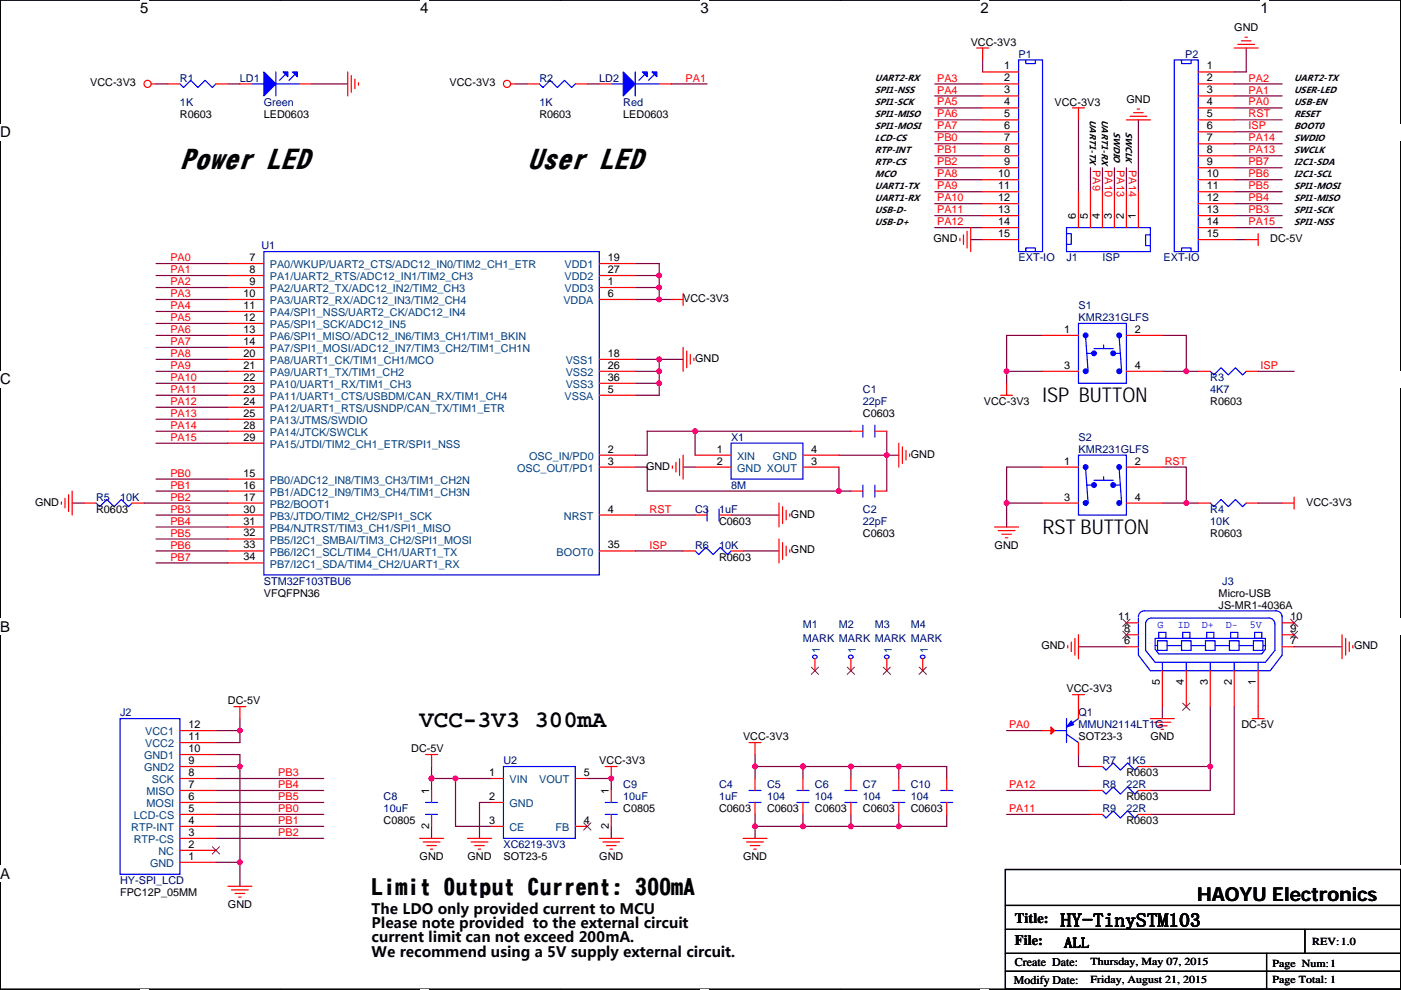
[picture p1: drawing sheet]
<svg xmlns="http://www.w3.org/2000/svg" width="297mm" height="210mm" viewBox="0 0 297 210" stroke-linecap="round" stroke-linejoin="round" font-family="sans-serif">
<path d="M.1 0h296.9v209.8h-296.9z" fill="none" stroke="#000" stroke-width=".25"/>
<g fill="#fff">
<path d="M29.7 0h1.8v3.5h-1.8z"/>
<path d="M29.7 209.8l1.8 .1z"/>
</g>
<path d="M59.4 0h.1M59.4 209.8h.1" fill="none" stroke="#000" stroke-width=".25"/>
<g fill="#fff">
<path d="M89.1 0h1.8v3.5h-1.8z"/>
<path d="M89.1 209.8l1.8 .1z"/>
</g>
<path d="M118.8 0h.1M118.8 209.8h.1" fill="none" stroke="#000" stroke-width=".25"/>
<g fill="#fff">
<path d="M148.5 0h1.8v3.5h-1.8z"/>
<path d="M148.5 209.8l1.8 .1z"/>
</g>
<path d="M178.2 0h.1M178.2 209.8h.1" fill="none" stroke="#000" stroke-width=".25"/>
<g fill="#fff">
<path d="M207.9 0h1.7v3.5h-1.7z"/>
<path d="M207.9 209.8l1.7 .1z"/>
</g>
<path d="M237.6 0h.1M237.6 209.8h.1" fill="none" stroke="#000" stroke-width=".25"/>
<g fill="#fff">
<path d="M267.3 0h1.7v3.5h-1.7z"/>
<path d="M267.3 209.8l1.7 .1z"/>
<path d="M.1 26.2h2.2v3.6h-2.2z"/>
<path d="M297 26.2v3.6z"/>
<path d="M.1 78.7h2.2v3.5h-2.2z"/>
<path d="M297 78.7v3.5z"/>
</g>
<path d="M.1 52.5h.1M297 52.5h.1" fill="none" stroke="#000" stroke-width=".25"/>
<g fill="#fff">
<path d="M.1 131.1h2.1v3.6h-2.1z"/>
<path d="M297 131.1v3.6z"/>
</g>
<path d="M.1 104.9h.1M297 104.9h.1" fill="none" stroke="#000" stroke-width=".25"/>
<g fill="#fff">
<path d="M0 183.6h2.2v3.5h-2.2z"/>
<path d="M297 183.6v3.5z"/>
</g>
<g fill="none" stroke="#000" stroke-width=".25">
<path d="M.1 157.4h.1M297 157.4h.1M213.2 192h83.8M213.2 197.1h83.8M213.2 184.4h83.8v25.4h-83.8zM276.7 197.1v5.1M297 192h.1M297 197.1h.1M213.2 202.2h83.8M213.2 206h83.8M268.5 209.8h.1M268.5 202.2v7.6"/>
<path d="M297 202.2h.1M297 206h.1"/>
</g>
<g fill="none" stroke="#800040" stroke-width=".25">
<path d="M33.1 17.8h2.5M48.3 17.8h2.6M66.1 17.8h7.6M109.3 17.8h2.5M124.5 17.8h2.6M142.3 17.8h7.6M198.2 17.8h10.1M208.3 12.7v2.6M261.7 17.8h10.1M264.2 10.2v5.1h-2.5M198.2 20.3h10.1M198.2 22.9h10.1"/>
<path d="M198.2 25.4h10.1M198.2 28h10.1M198.2 30.5h10.1M198.2 33h10.1M198.2 35.6h10.1M198.2 38.1h10.1M228.7 25.4v15.3M231.2 35.6v5.1M233.7 35.6v5.1M236.3 35.6v5.1M238.8 35.6v5.1M241.4 25.4v15.3"/>
<path d="M261.7 38.1h10.1M261.7 35.6h10.1M261.7 33h10.1M261.7 30.5h10.1M261.7 28h10.1M261.7 25.4h10.1M261.7 22.9h10.1M261.7 20.3h10.1M33.1 58.4h15.2M33.1 55.9h15.2M134.7 55.9h5.1v2.5M134.7 58.4h5.1"/>
<path d="M139.8 58.4v2.6M198.2 40.7h10.1M198.2 43.2h10.1M198.2 45.7h10.1M198.2 48.3h10.1M205.8 50.8h2.5M261.7 50.8h2.5M261.7 48.3h10.1M261.7 45.7h10.1M261.7 43.2h10.1M261.7 40.7h10.1M33.1 61h15.2"/>
<path d="M33.1 63.5h15.2M33.1 66.1h15.2M33.1 68.6h15.2M33.1 71.1h15.2M33.1 73.7h15.2M33.1 76.2h15.2M33.1 78.8h15.2M134.7 61h5.1M134.7 76.2h10.1M134.7 78.8h5.1M134.7 63.5h5.1M139.8 78.8v2.5"/>
<path d="M139.8 61v2.5M139.8 63.5h2.5M139.8 76.2v2.6M213.4 78.8v2.5M213.4 78.8h7.6M221 71.1h-7.6v7.7M246.4 71.1h5.1v7.7M246.4 78.8h5.1M251.5 78.8h2.6M266.8 78.8h7.6M33.1 81.3h15.2M33.1 83.8h15.2"/>
<path d="M33.1 86.4h15.2M33.1 88.9h15.2M33.1 91.5h15.2M33.1 94h15.2M134.7 81.3h5.1M134.7 99.1h2.5v5.1h40.7M139.8 81.3v2.5h-5.1M144.8 99.1h2.6M147.4 91.5v5M147.4 91.5h33M147.4 91.5h-10.2v5h-2.5M177.9 99.1v5.1"/>
<path d="M177.9 96.5h10.1M188 96.5v7.7M188 91.5v5M188 96.5h2.6M221 99.1h-7.6v7.6M246.4 99.1h5.1v7.6M15.3 106.7h2.5M30.5 106.7h17.8M33.1 101.6h15.2M33.1 104.2h15.2M33.1 109.2h15.2M33.1 111.8h15.2"/>
<path d="M33.1 114.3h15.2M33.1 116.9h15.2M33.1 119.4h15.2M134.7 109.2h12.7M134.7 116.9h10.1M155 109.2h10.2M157.5 116.9h7.7M177.9 104.2h2.5M213.4 106.7h7.6M213.4 106.7v5.1M246.4 106.7h5.1M251.5 106.7h2.6"/>
<path d="M266.8 106.7h5M228.7 137.2h10.1M274.4 137.2h10.1M45.8 155h5.1M50.9 155v2.5h-5.1M50.9 152.4v2.6M213.4 155h7.6M246.4 149.9v2.5M256.6 149.9v12.7M261.7 149.9v22.8h-17.8M45.8 165.1h22.8M45.8 167.7h22.8"/>
<path d="M45.8 170.2h22.8M45.8 172.7h22.8M45.8 175.3h22.8M45.8 177.8h22.8M45.8 160h5.1v2.6M45.8 162.6h5.1M50.9 162.6v20.3M91.5 165.1h5.1M91.5 165.1v2.6M91.5 175.3v2.5M91.5 162.6v2.5M96.6 165.1v10.2h7.6"/>
<path d="M96.6 165.1h7.6M104.2 170.2h-2.5v7.6M124.5 165.1h5.1v2.6M129.6 175.3v2.5M160.1 175.3v2.5M160.1 160v2.6M160.1 172.7v2.6M160.1 162.6v2.5M160.1 162.6h10.1M160.1 175.3h10.1M170.2 162.6h10.2v2.5M170.2 175.3h10.2"/>
<path d="M170.2 162.6v2.5M170.2 172.7v2.6M180.4 175.3h10.2M180.4 162.6h10.2M180.4 172.7v2.6M190.6 162.6h10.1v2.5M190.6 172.7v2.6M190.6 162.6v2.5M200.7 172.7v2.6h-10.1M213.4 172.7h17.8M213.4 167.7h17.8M228.7 160v2.6h2.5"/>
<path d="M243.9 162.6h12.7M256.6 162.6v5.1h-12.7M45.8 182.9h5.1M50.9 182.9v5.1"/>
</g>
<g fill="#f0f" stroke="#f0f" stroke-width=".25">
<circle cx="50.8" cy="182.9" r=".5"/>
<circle cx="50.8" cy="154.9" r=".5"/>
<circle cx="50.8" cy="162.6" r=".5"/>
<circle cx="91.5" cy="165.1" r=".5"/>
<circle cx="129.6" cy="165.1" r=".5"/>
<circle cx="96.6" cy="165.1" r=".5"/>
<circle cx="190.5" cy="175.3" r=".5"/>
<circle cx="180.4" cy="162.6" r=".5"/>
<circle cx="170.2" cy="162.6" r=".5"/>
<circle cx="160.1" cy="175.3" r=".5"/>
<circle cx="180.4" cy="175.3" r=".5"/>
<circle cx="170.2" cy="175.3" r=".5"/>
<circle cx="160.1" cy="162.6" r=".5"/>
<circle cx="190.5" cy="162.6" r=".5"/>
<circle cx="147.4" cy="91.4" r=".5"/>
<circle cx="177.8" cy="104.1" r=".5"/>
<circle cx="188" cy="96.5" r=".5"/>
<circle cx="139.7" cy="81.3" r=".5"/>
<circle cx="139.7" cy="76.2" r=".5"/>
<circle cx="139.7" cy="78.7" r=".5"/>
<circle cx="139.7" cy="63.5" r=".5"/>
<circle cx="139.7" cy="61" r=".5"/>
<circle cx="139.7" cy="58.4" r=".5"/>
<circle cx="213.4" cy="106.7" r=".5"/>
<circle cx="251.5" cy="106.7" r=".5"/>
<circle cx="251.5" cy="78.7" r=".5"/>
<circle cx="213.4" cy="78.7" r=".5"/>
<circle cx="256.6" cy="162.6" r=".5"/>
</g>
<g fill="none" stroke="#f00" stroke-width=".25">
<path d="M32.1 17.8h1M35.6 17.8h2.6M45.8 17.8h2.5M50.9 17.8h2.5M63.6 17.8h2.5M73.7 15.3v5M74.5 16v3.6M75.2 16.8v2M76 17.5v.6M108.3 17.8h1M111.8 17.8h2.6M122 17.8h2.5"/>
<path d="M127.1 17.8h2.5M139.8 17.8h2.5M207.1 10.2h2.5M208.3 10.2v2.5M208.3 15.3h7.7M208.3 17.8h7.7M254.1 15.3h7.6M254.1 17.8h7.6M261.7 10.2h5.1M262.4 9.4h3.6M263.2 8.7h2M264 7.9h.5"/>
<path d="M208.3 20.3h7.7M208.3 22.9h7.7M208.3 25.4h7.7M208.3 28h7.7M208.3 30.5h7.7M208.3 33h7.7M208.3 35.6h7.7M208.3 38.1h7.7M227.4 22.9h2.5M228.7 22.9v2.5M238.8 25.4h5.1M239.6 24.7h3.5"/>
<path d="M240.3 23.9h2.1M241.1 23.1h.5M254.1 20.3h7.6M254.1 22.9h7.6M254.1 25.4h7.6M254.1 28h7.6M254.1 30.5h7.6M254.1 33h7.6M254.1 35.6h7.6M254.1 38.1h7.6M48.3 55.9h7.6M48.3 58.4h7.6"/>
<path d="M127.1 55.9h7.6M127.1 58.4h7.6M203.5 50.6v.5M204.3 49.8v2M205 49v3.6M205.8 48.3v5.1M208.3 40.7h7.7M208.3 43.2h7.7M208.3 45.7h7.7M208.3 48.3h7.7M208.3 50.8h7.7M228.7 40.7v7.6"/>
<path d="M231.2 40.7v7.6M233.7 40.7v7.6M236.3 40.7v7.6M238.8 40.7v7.6M241.4 40.7v7.6M254.1 40.7h7.6M254.1 43.2h7.6M254.1 45.7h7.6M254.1 48.3h7.6M254.1 50.8h7.6M264.2 50.8h2.6M266.8 49.6v2.5"/>
<path d="M48.3 61h7.6M48.3 63.5h7.6M48.3 66.1h7.6M48.3 68.6h7.6M48.3 71.1h7.6M48.3 73.7h7.6M48.3 76.2h7.6M48.3 78.8h7.6M127.1 61h7.6M127.1 63.5h7.6M127.1 76.2h7.6M127.1 78.8h7.6"/>
<path d="M142.3 63.5h2.5M144.8 62.3v2.5M144.8 73.7v5.1M145.6 74.4v3.6M146.4 75.2v2M147.1 76v.5M221 71.1h7.7M221 78.8h7.7M238.8 71.1h7.6M238.8 78.8h7.6M254.1 78.8h2.5M264.2 78.8h2.6"/>
<path d="M48.3 81.3h7.6M48.3 83.8h7.6M48.3 86.4h7.6M48.3 88.9h7.6M48.3 91.5h7.6M48.3 94h7.6M127.1 96.5h7.6M127.1 99.1h7.6M127.1 83.8h7.6M127.1 81.3h7.6M142.6 98.8v.5M143.3 98.1v2"/>
<path d="M144.1 97.3v3.6M144.8 96.5v5.1M147.4 96.5h7.6M147.4 99.1h7.6M170.2 99.1h7.7M170.2 96.5h7.7M180.4 91.5h2.5M185.5 91.5h2.5M190.6 94v5.1M191.3 94.8v3.5M192.1 95.5v2.1M192.8 96.3v.5"/>
<path d="M212.2 83.8h2.5M213.4 81.3v2.5M221 99.1h7.7M238.8 99.1h7.6M13 106.4v.6M13.8 105.7v2M14.5 104.9v3.6M15.3 104.2v5M17.8 106.7h2.6M28 106.7h2.5M48.3 101.6h7.6M48.3 104.2h7.6"/>
<path d="M48.3 106.7h7.6M48.3 109.2h7.6M48.3 111.8h7.6M48.3 114.3h7.6M48.3 116.9h7.6M48.3 119.4h7.6M127.1 109.2h7.6M127.1 116.9h7.6M144.8 116.9h2.6M147.4 109.2h2.5M152.5 109.2h2.5M155 116.9h2.5"/>
<path d="M165.2 106.7v5.1M165.2 114.3v5.1M165.9 107.5v3.5M165.9 115.1v3.5M166.7 108.2v2.1M166.7 115.8v2.1M167.4 109v.5M167.4 116.6v.5M180.4 104.2h2.5M185.5 104.2h2.5M210.9 111.8h5.1M211.6 112.5h3.6"/>
<path d="M212.4 113.3h2M213.2 114.1h.5M221 106.7h7.7M238.8 106.7h7.6M254.1 106.7h2.5M264.2 106.7h2.6M271.8 106.7h2.6M274.4 105.4v2.6M172.8 139.7v2.6M180.4 139.7v2.6M188 139.7v2.6M195.6 139.7v2.6"/>
<path d="M226.4 136.9v.5M227.1 136.2v2M227.9 135.4v3.6M228.7 134.6v5.1M238.8 134.6h2.6M238.8 137.2h2.6M238.8 132.1h2.6M271.8 137.2h2.6M271.8 134.6h2.6M271.8 132.1h2.6M284.5 134.6v5.1M285.3 135.4v3.6"/>
<path d="M286.1 136.2v2M286.8 136.9v.5M38.2 157.5h7.6M38.2 155h7.6M49.6 149.9h2.5M50.9 149.9v2.5M158.8 157.5h2.6M160.1 157.5v2.5M221 155h2.6M227.4 147.3h2.5M228.7 147.3v5.1M228.7 157.5v2.5"/>
<path d="M243.9 152.4h5.1M244.7 153.2h3.5M245.4 153.9h2.1M246.2 154.7h.5M246.4 142.3v7.6M251.5 142.3v7.6M256.6 142.3v7.6M261.7 142.3v7.6M265.5 152.4h2.5M266.8 142.3v10.1M38.2 177.8h7.6M38.2 175.3h7.6"/>
<path d="M38.2 172.7h7.6M38.2 170.2h7.6M38.2 167.7h7.6M38.2 165.1h7.6M38.2 162.6h7.6M38.2 160h7.6M89 177.8h5M89.7 178.6h3.6M90.2 160h2.6M90.5 179.3h2M91.5 160v2.6M91.5 167.7v2.5"/>
<path d="M91.5 172.7v2.6M99.1 177.8h5.1M99.9 178.6h3.5M100.6 179.3h2.1M104.2 165.1h2.5M104.2 170.2h2.5M104.2 175.3h2.5M122 175.3h2.5M122 165.1h2.5M127.1 177.8h5M127.8 178.6h3.6M128.3 162.6h2.6"/>
<path d="M128.6 179.3h2M129.6 162.6v2.5M129.6 167.7v2.5M129.6 172.7v2.6M157.5 177.8h5.1M158.3 178.6h3.6M159.1 179.3h2M160.1 170.2v2.5M160.1 165.1v2.6M170.2 170.2v2.5M170.2 165.1v2.6M180.4 170.2v2.5"/>
<path d="M180.4 165.1v2.6M190.6 170.2v2.5M190.6 165.1v2.6M200.7 170.2v2.5M200.7 165.1v2.6M231.2 167.7h2.5M231.2 172.7h2.5M231.2 162.6h2.5M241.4 167.7h2.5M241.4 172.7h2.5M241.4 162.6h2.5M38.2 182.9h7.6"/>
<path d="M38.2 180.4h7.6M48.3 188h5.1M49.1 188.7h3.5M49.8 189.5h2.1M50.6 190.3h.5M91.2 180.1h.6M101.4 180.1h.5M129.3 180.1h.6M159.8 180.1h.5"/>
<circle cx="31.3" cy="17.8" r=".76"/>
<circle cx="107.5" cy="17.8" r=".76"/>
</g>
<g fill="none" stroke="#00f" stroke-width=".25">
<path d="M38.2 17.8l.7 .8 1.5-1.6 1.6 1.6 1.5-1.6 1.5 1.6 .8-.8M53.4 17.8h2.5M58.5 15.3v5M58.5 17.8h5.1M60.5 15.8l-1.3 1.2M62.5 15.8l-1.2 1.2M114.4 17.8l.7 .8 1.5-1.6 1.6 1.6 1.5-1.6 1.5 1.6 .8-.8M129.6 17.8h2.5M134.7 15.3v5M134.7 17.8h5.1M136.7 15.8l-1.3 1.2M138.7 15.8l-1.2 1.2"/>
<path d="M216 12.7h5v40.7h-5zM217.5 12.7v.8h2v-.8M249 12.7h5.1v40.7h-5.1zM250.5 12.7v.8h2v-.8M55.9 53.4h71.2v68.5h-71.2zM217.5 53.4v-.8h2v.8M226.1 48.3h17.8v5.1h-17.8zM226.1 49.6h1v2.2h-1M243.9 49.8h-1v2.3h1M250.5 53.4v-.8h2v.8M228.7 68.6h10.1v12.7h-10.1zM230.2 71.6l.5 7.2"/>
<path d="M230.4 75h1.3M232 73.9h4M234 73.2v.7M236.3 75h1.3M237.3 71.6l.5 7.2M256.6 78.8l.8 .7 1.5-1.5 1.5 1.5 1.5-1.5 1.6 1.5 .7-.7M155 94h15.2v7.6h-15.2zM182.9 90.2v2.5M185.5 90.2v2.5M228.7 96.5h10.1v12.7h-10.1zM230.2 99.6l.5 7.1M237.3 99.6l.5 7.1"/>
<path d="M20.4 106.7l.7 .8 1.6-1.6 1.5 1.6 1.5-1.6 1.5 1.6 .8-.8M147.4 116.9l.7 .7 1.6-1.5 1.5 1.5 1.5-1.5 1.5 1.5 .8-.7M149.9 108v2.5M152.5 108v2.5M182.9 102.9v2.5M185.5 102.9v2.5M230.4 102.9h1.3M232 101.9h4M234 101.1v.8M236.3 102.9h1.3M256.6 106.7l.8 .8 1.5-1.6 1.5 1.6 1.5-1.6 1.6 1.6 .7-.8M242.6 129.6a1.24 1.24 0 0 0-1.2 1.2"/>
<path d="M242.6 129.6h28M244.9 136.9h.5M245.4 135.9h2.1v2h-2.1zM245.7 134.1h1.5v1.3h-1.5zM247.5 136.9h3M250.5 135.9h2v2h-2zM250.8 134.1h1.5v1.3h-1.5zM252.5 136.9h3.1M255.6 135.9h2v2h-2zM255.8 134.1h1.6v1.3h-1.6zM257.6 136.9h3.1M260.7 135.9h2v2h-2z"/>
<path d="M260.9 134.1h1.5v1.3h-1.5zM262.7 136.9h3M265.7 135.9h2.1v2h-2.1zM266 134.1h1.5v1.3h-1.5zM267.8 136.9h.5v-1.5h-23.4v2.3l.8 1h21.8l.8-1v-.8M269 131.1a1.26 1.26 0 0 1 1.3 1.2M269 131.1h-24.9a1.24 1.24 0 0 0-1.2 1.3v5.5l2 2.6h23.4l2-2.6v-5.5M270.5 129.6a1.26 1.26 0 0 1 1.3 1.2M271.8 130.6v8.4l-2.5 3.3h-25.4l-2.5-3.3v-7.9M25.5 152.4h12.7v33h-12.7zM223.6 155h2.5M226.1 152.4v5.1"/>
<path d="M226.1 155.7l2.6 1.8M228.7 152.4l-2.6 1.8M246.4 140.5v1.8M251.5 140.5v1.8M256.6 140.5v1.8M261.7 140.5v1.8M266.8 140.5v1.8M90.2 170.2h2.6M90.2 172.7h2.6M106.7 162.6h15.3v15.2h-15.3zM128.3 170.2h2.6M128.3 172.7h2.6"/>
<path d="M158.8 170.2h2.6M158.8 167.7h2.6M169 170.2h2.5M169 167.7h2.5M179.1 170.2h2.6M179.1 167.7h2.6M189.3 170.2h2.5M189.3 167.7h2.5M199.4 170.2h2.6M199.4 167.7h2.6M233.7 167.7l.8 .7 1.5-1.5 1.6 1.5 1.5-1.5 1.5 1.5 .8-.7M233.7 172.7l.8 .8 1.5-1.5 1.6 1.5 1.5-1.5 1.5 1.5 .8-.8"/>
<path d="M233.7 162.6l.8 .7 1.5-1.5 1.6 1.5 1.5-1.5 1.5 1.5 .8-.7"/>
<circle cx="172.8" cy="139.3" r=".45"/>
<circle cx="180.4" cy="139.3" r=".45"/>
<circle cx="188.1" cy="139.3" r=".45"/>
<circle cx="195.7" cy="139.3" r=".45"/>
</g>
<g fill="none" stroke="#804000" stroke-width=".21">
<path d="M238.1 133.9l1.5 1.5M238.1 131.3l1.5 1.6M239.6 133.9l-1.6 1.5M239.6 131.3l-1.6 1.6M273.6 133.9l1.6 1.5M273.6 131.3l1.6 1.6M275.1 133.9l-1.5 1.5M275.1 131.3l-1.5 1.6M172 141.5l1.6 1.5M173.5 141.5l-1.5 1.5M179.6 141.5l1.6 1.5M181.2 141.5l-1.6 1.5"/>
<path d="M187.3 141.5l1.5 1.5M188.8 141.5l-1.6 1.5M194.9 141.5l1.5 1.5M196.4 141.5l-1.5 1.5M250.8 149.1l1.5 1.6M252.3 149.1l-1.6 1.6M45 179.6l1.6 1.5M46.5 179.6l-1.5 1.5M123.8 174.5l1.5 1.6M125.3 174.5l-1.6 1.6"/>
</g>
<g fill="#00f" stroke="#00f" stroke-width=".25">
<path d="M132.1 15.3l2.6 2.5-2.6 2.5z" fill-rule="evenodd"/>
<path d="M136.2 15.3h1v1z" fill-rule="evenodd"/>
<path d="M138.2 15.3h1.1v1z" fill-rule="evenodd"/>
<path d="M55.9 15.3l2.6 2.5-2.6 2.5z" fill-rule="evenodd"/>
<path d="M60 15.3h1v1z" fill-rule="evenodd"/>
<path d="M62 15.3h1.1v1z" fill-rule="evenodd"/>
<path d="M227.1 152.9l.5 .8-1.5 .5z" fill-rule="evenodd"/>
<circle cx="230.2" cy="99.1" r=".5"/>
<circle cx="230.2" cy="106.7" r=".5"/>
<circle cx="237.3" cy="106.7" r=".5"/>
<circle cx="237.3" cy="99.1" r=".5"/>
<circle cx="236" cy="102.9" r=".5"/>
<circle cx="231.9" cy="102.9" r=".5"/>
<circle cx="230.2" cy="71.1" r=".5"/>
<circle cx="230.2" cy="78.7" r=".5"/>
<circle cx="237.3" cy="78.7" r=".5"/>
<circle cx="237.3" cy="71.1" r=".5"/>
<circle cx="236" cy="74.9" r=".5"/>
<circle cx="231.9" cy="74.9" r=".5"/>
</g>
<path d="M222.8 154.2l.8 .8-.8 .7z" fill="#f00" stroke="#f00" stroke-width=".25"/>
<g font-size="6.4">
<text x="38.2" y="35.8">Power LED</text>
<text x="111.8" y="35.8">User LED</text>
</g>
<g font-size="5.1">
<text x="89" y="154.2">VCC-3V3 300mA</text>
<text x="78.8" y="189.8">Limit Output Current: 300mA</text>
</g>
<g font-size="4.3">
<text x="221" y="85.3">ISP BUTTON</text>
<text x="221" y="113.2">RST BUTTON</text>
</g>
<g font-size="4.1">
<text x="253.8" y="191">HAOYU Electronics</text>
<text x="224.9" y="196.6">HY-TinySTM103</text>
</g>
<g font-size="3.2">
<text x="29.7" y="2.8">5</text>
<text x="89.1" y="2.8">4</text>
<text x="148.5" y="2.8">3</text>
<text x="207.9" y="2.8">2</text>
<text x="267.3" y="2.8">1</text>
<text x=".1" y="29.1">D</text>
<text x=".1" y="81.5">C</text>
<text x=".1" y="134">B</text>
<text x=".1" y="186.4">A</text>
<text x="297" y="186.4">A</text>
</g>
<g font-size="3">
<text x="78.8" y="193.8">The LDO only provided current to MCU</text>
<text x="78.8" y="196.8">Please note provided to the external circuit</text>
<text x="215.2" y="195.9">Title:</text>
<text x="78.8" y="199.9">current limit can not exceed 200mA.</text>
<text x="78.8" y="202.9">We recommend using a 5V supply external circuit.</text>
<text x="215.2" y="200.4">File:</text>
<text x="225.6" y="201">ALL</text>
</g>
<g font-size="2.5">
<text x="214.9" y="208.8">Modify Date:</text>
<text x="215.2" y="205">Create Date:</text>
</g>
<g font-size="2.3">
<text x="205.8" y="9.7">VCC-3V3</text>
<text x="261.7" y="6.6">GND</text>
<text x="212.9" y="14.7">1</text>
<text x="212.9" y="17.3">2</text>
<text x="255.8" y="14.7">1</text>
<text x="255.8" y="17.3">2</text>
<text x="19.1" y="18.3">VCC-3V3</text>
<text x="95.3" y="18.3">VCC-3V3</text>
<text x="212.9" y="19.8">3</text>
<text x="212.9" y="22.4">4</text>
<text x="223.6" y="22.4">VCC-3V3</text>
<text x="238.8" y="21.9">GND</text>
<text x="255.8" y="19.8">3</text>
<text x="255.8" y="22.4">4</text>
<text x="38.2" y="24.9">R0603</text>
<text x="55.9" y="24.9">LED0603</text>
<text x="114.4" y="24.9">R0603</text>
<text x="132.1" y="24.9">LED0603</text>
<text x="212.9" y="24.9">5</text>
<text x="212.9" y="27.4">6</text>
<text x="212.9" y="30">7</text>
<text x="255.8" y="24.9">5</text>
<text x="255.8" y="27.4">6</text>
<text x="255.8" y="30">7</text>
<text x="212.9" y="32.5">8</text>
<text x="212.9" y="35.1">9</text>
<text x="255.8" y="32.5">8</text>
<text x="255.8" y="35.1">9</text>
<text x="211.6" y="37.6">10</text>
<text x="211.6" y="40.1">11</text>
<text x="255.8" y="37.6">10</text>
<text x="255.8" y="40.1">11</text>
<text x="211.6" y="42.7">12</text>
<text x="211.6" y="45.2">13</text>
<text x="211.6" y="47.8">14</text>
<text x="228.1" y="46.5" transform="rotate(-90 228.1 46.5)">6</text>
<text x="230.7" y="46.5" transform="rotate(-90 230.7 46.5)">5</text>
<text x="233.2" y="46.5" transform="rotate(-90 233.2 46.5)">4</text>
<text x="235.8" y="46.5" transform="rotate(-90 235.8 46.5)">3</text>
<text x="238.3" y="46.5" transform="rotate(-90 238.3 46.5)">2</text>
<text x="240.8" y="46.5" transform="rotate(-90 240.8 46.5)">1</text>
<text x="255.8" y="42.7">12</text>
<text x="255.8" y="45.2">13</text>
<text x="255.8" y="47.8">14</text>
<text x="197.9" y="51.4">GND</text>
<text x="211.6" y="50.3">15</text>
<text x="255.8" y="50.3">15</text>
<text x="269.3" y="51.4">DC-5V</text>
<text x="52.9" y="55.4">7</text>
<text x="52.9" y="57.9">8</text>
<text x="128.8" y="55.4">19</text>
<text x="128.8" y="57.9">27</text>
<text x="51.6" y="63">10</text>
<text x="51.6" y="65.5">11</text>
<text x="52.9" y="60.5">9</text>
<text x="128.8" y="60.5">1</text>
<text x="128.8" y="63">6</text>
<text x="144.8" y="64.1">VCC-3V3</text>
<text x="51.6" y="68.1">12</text>
<text x="51.6" y="70.6">13</text>
<text x="225.6" y="70.6">1</text>
<text x="240.6" y="70.6">2</text>
<text x="51.6" y="73.2">14</text>
<text x="51.6" y="75.7">20</text>
<text x="128.8" y="75.7">18</text>
<text x="147.4" y="76.8">GND</text>
<text x="51.6" y="78.2">21</text>
<text x="51.6" y="80.8">22</text>
<text x="51.6" y="83.3">23</text>
<text x="128.8" y="83.3">5</text>
<text x="128.8" y="78.2">26</text>
<text x="128.8" y="80.8">36</text>
<text x="225.6" y="78.2">3</text>
<text x="240.6" y="78.2">4</text>
<text x="51.6" y="85.9">24</text>
<text x="51.6" y="88.4">25</text>
<text x="182.9" y="88.4">C0603</text>
<text x="208.6" y="85.9">VCC-3V3</text>
<text x="256.6" y="85.9">R0603</text>
<text x="51.6" y="90.9">28</text>
<text x="51.6" y="93.5">29</text>
<text x="51.6" y="101.1">15</text>
<text x="128.8" y="98.6">3</text>
<text x="128.8" y="96">2</text>
<text x="137" y="99.6">GND</text>
<text x="152" y="96">1</text>
<text x="152" y="98.6">2</text>
<text x="172" y="96">4</text>
<text x="172" y="98.6">3</text>
<text x="193.1" y="97.1">GND</text>
<text x="225.6" y="98.6">1</text>
<text x="240.6" y="98.6">2</text>
<text x="7.4" y="107.2">GND</text>
<text x="51.6" y="103.6">16</text>
<text x="51.6" y="106.2">17</text>
<text x="225.6" y="106.2">3</text>
<text x="240.6" y="106.2">4</text>
<text x="276.9" y="107.2">VCC-3V3</text>
<text x="20.4" y="108.8">R0603</text>
<text x="51.6" y="108.7">30</text>
<text x="51.6" y="111.3">31</text>
<text x="51.6" y="113.8">32</text>
<text x="128.8" y="108.7">4</text>
<text x="152.5" y="111.3">C0603</text>
<text x="167.7" y="109.8">GND</text>
<text x="182.9" y="113.8">C0603</text>
<text x="256.6" y="113.8">R0603</text>
<text x="51.6" y="116.3">33</text>
<text x="51.6" y="118.9">34</text>
<text x="128.8" y="116.3">35</text>
<text x="152.5" y="118.9">R0603</text>
<text x="167.7" y="117.4">GND</text>
<text x="210.9" y="116.4">GND</text>
<text x="55.9" y="126.5">VFQFPN36</text>
<text x="237" y="131.6">11</text>
<text x="258.4" y="126.5">Micro-USB</text>
<text x="258.4" y="129.1">JS-MR1-4036A</text>
<text x="273.6" y="131.6">10</text>
<text x="220.8" y="137.7">GND</text>
<text x="238.3" y="134.1">8</text>
<text x="238.3" y="136.7">6</text>
<text x="273.6" y="136.7">7</text>
<text x="273.6" y="134.1">9</text>
<text x="287.1" y="137.7">GND</text>
<text x="48.3" y="149.4">DC-5V</text>
<text x="226.1" y="146.9">VCC-3V3</text>
<text x="245.9" y="145.3" transform="rotate(-90 245.9 145.3)">5</text>
<text x="251" y="145.3" transform="rotate(-90 251 145.3)">4</text>
<text x="256.1" y="145.3" transform="rotate(-90 256.1 145.3)">3</text>
<text x="261.2" y="145.3" transform="rotate(-90 261.2 145.3)">2</text>
<text x="266.2" y="145.3" transform="rotate(-90 266.2 145.3)">1</text>
<text x="39.9" y="154.4">12</text>
<text x="263.2" y="154.5">DC-5V</text>
<text x="39.9" y="157">11</text>
<text x="39.9" y="159.5">10</text>
<text x="87.2" y="159.6">DC-5V</text>
<text x="157.5" y="157">VCC-3V3</text>
<text x="228.7" y="157">SOT23-3</text>
<text x="243.9" y="157">GND</text>
<text x="39.9" y="164.6">8</text>
<text x="39.9" y="162.1">9</text>
<text x="39.9" y="167.1">7</text>
<text x="103.7" y="164.6">1</text>
<text x="123.8" y="164.6">5</text>
<text x="127.1" y="162.1">VCC-3V3</text>
<text x="238.8" y="164.6">R0603</text>
<text x="39.9" y="172.2">5</text>
<text x="39.9" y="169.7">6</text>
<text x="91" y="168.4" transform="rotate(-90 91 168.4)">1</text>
<text x="103.7" y="169.7">2</text>
<text x="129.1" y="168.4" transform="rotate(-90 129.1 168.4)">1</text>
<text x="132.1" y="172.3">C0805</text>
<text x="152.5" y="172.3">C0603</text>
<text x="162.6" y="172.3">C0603</text>
<text x="172.8" y="172.3">C0603</text>
<text x="182.9" y="172.3">C0603</text>
<text x="193.1" y="172.3">C0603</text>
<text x="238.8" y="169.7">R0603</text>
<text x="39.9" y="179.8">2</text>
<text x="39.9" y="174.8">4</text>
<text x="39.9" y="177.3">3</text>
<text x="81.3" y="174.8">C0805</text>
<text x="91" y="175.8" transform="rotate(-90 91 175.8)">2</text>
<text x="103.7" y="174.8">3</text>
<text x="123.8" y="174.8">4</text>
<text x="129.1" y="175.8" transform="rotate(-90 129.1 175.8)">2</text>
<text x="238.8" y="174.8">R0603</text>
<text x="39.9" y="182.4">1</text>
<text x="89" y="182.4">GND</text>
<text x="99.1" y="182.4">GND</text>
<text x="106.7" y="182.4">SOT23-5</text>
<text x="127.1" y="182.4">GND</text>
<text x="157.5" y="182.4">GND</text>
<text x="25.5" y="190">FPC12P_05MM</text>
<text x="48.3" y="192.6">GND</text>
<text x="278.2" y="200.4">REV:1.0</text>
<text x="231.2" y="204.8">Thursday, May 07, 2015</text>
<text x="231.2" y="208.6">Friday, August 21, 2015</text>
<text x="269.8" y="205">Page Num:1</text>
<text x="269.8" y="208.6">Page Total: 1</text>
</g>
<g font-size="2.3" fill="#000080">
<text x="38.2" y="17.3">R1</text>
<text x="50.9" y="17.3">LD1</text>
<text x="114.4" y="17.3">R2</text>
<text x="127.1" y="17.3">LD2</text>
<text x="216" y="12.2">P1</text>
<text x="251.3" y="12.2">P2</text>
<text x="38.2" y="22.4">1K</text>
<text x="55.9" y="22.4">Green</text>
<text x="114.4" y="22.4">1K</text>
<text x="132.1" y="22.4">Red</text>
<text x="55.4" y="52.9">U1</text>
<text x="216" y="55.4">EXT-IO</text>
<text x="226.1" y="55.4">J1</text>
<text x="233.7" y="55.4">ISP</text>
<text x="246.7" y="55.4">EXT-IO</text>
<text x="228.7" y="65.6">S1</text>
<text x="228.7" y="68.1">KMR231GLFS</text>
<text x="182.9" y="83.4">C1</text>
<text x="256.6" y="80.8">R3</text>
<text x="256.6" y="83.4">4K7</text>
<text x="182.9" y="85.9">22pF</text>
<text x="155" y="93.5">X1</text>
<text x="228.7" y="93.5">S2</text>
<text x="228.7" y="96.1">KMR231GLFS</text>
<text x="20.4" y="106.2">R5</text>
<text x="25.5" y="106.2">10K</text>
<text x="155" y="103.7">8M</text>
<text x="147.4" y="108.8">C3</text>
<text x="152.5" y="108.8">1uF</text>
<text x="182.9" y="108.8">C2</text>
<text x="182.9" y="111.3">22pF</text>
<text x="256.6" y="108.8">R4</text>
<text x="256.6" y="111.3">10K</text>
<text x="147.4" y="116.4">R6</text>
<text x="152.5" y="116.4">10K</text>
<text x="55.9" y="124">STM32F103TBU6</text>
<text x="259.1" y="124">J3</text>
<text x="170.2" y="133.1">M1</text>
<text x="170.2" y="136.2">MARK MARK MARK MARK</text>
<text x="177.9" y="133.1">M2</text>
<text x="185.5" y="133.1">M3</text>
<text x="193.1" y="133.1">M4</text>
<text x="25.5" y="151.9">J2</text>
<text x="228.7" y="151.9">Q1</text>
<text x="228.7" y="154.5">MMUN2114LT1G</text>
<text x="106.7" y="162.1">U2</text>
<text x="132.1" y="167.2">C9</text>
<text x="152.5" y="167.2">C4</text>
<text x="162.6" y="167.2">C5</text>
<text x="172.8" y="167.2">C6</text>
<text x="182.9" y="167.2">C7</text>
<text x="193.1" y="167.2">C10</text>
<text x="233.7" y="167.2">R8</text>
<text x="233.7" y="162.1">R7</text>
<text x="238.8" y="167.2">22R</text>
<text x="238.8" y="162.1">1K5</text>
<text x="81.3" y="169.7">C8</text>
<text x="81.3" y="172.3">10uF</text>
<text x="132.1" y="169.7">10uF</text>
<text x="152.5" y="169.7">1uF</text>
<text x="162.6" y="169.7">104</text>
<text x="172.8" y="169.7">104</text>
<text x="182.9" y="169.7">104</text>
<text x="193.1" y="169.7">104</text>
<text x="233.7" y="172.3">R9</text>
<text x="238.8" y="172.3">22R</text>
<text x="106.7" y="179.9">XC6219-3V3</text>
<text x="25.5" y="187.5">HY-SPI_LCD</text>
</g>
<g font-size="2.3" fill="#f00">
<text x="145.3" y="17.3">PA1</text>
<text x="198.7" y="17.3">PA3</text>
<text x="264.7" y="17.3">PA2</text>
<text x="198.7" y="19.8">PA4</text>
<text x="198.7" y="22.4">PA5</text>
<text x="264.7" y="22.4">PA0</text>
<text x="264.7" y="19.8">PA1</text>
<text x="198.7" y="24.9">PA6</text>
<text x="198.7" y="27.5">PA7</text>
<text x="198.7" y="30">PB0</text>
<text x="264.7" y="30">PA14</text>
<text x="264.7" y="27.5">ISP</text>
<text x="264.7" y="24.9">RST</text>
<text x="198.7" y="32.5">PB1</text>
<text x="198.7" y="35.1">PB2</text>
<text x="264.7" y="35.1">PB7</text>
<text x="264.7" y="32.5">PA13</text>
<text x="198.7" y="37.6">PA8</text>
<text x="198.7" y="40.2">PA9</text>
<text x="231.7" y="36.1" transform="rotate(90 231.7 36.1)">PA9</text>
<text x="234.2" y="36.1" transform="rotate(90 234.2 36.1)">PA10</text>
<text x="236.8" y="36.1" transform="rotate(90 236.8 36.1)">PA13</text>
<text x="239.3" y="36.1" transform="rotate(90 239.3 36.1)">PA14</text>
<text x="264.7" y="40.2">PB5</text>
<text x="264.7" y="37.6">PB6</text>
<text x="198.7" y="42.7">PA10</text>
<text x="198.7" y="45.2">PA11</text>
<text x="198.7" y="47.8">PA12</text>
<text x="264.7" y="47.8">PA15</text>
<text x="264.7" y="45.2">PB3</text>
<text x="264.7" y="42.7">PB4</text>
<text x="36.1" y="55.4">PA0</text>
<text x="36.1" y="57.9">PA1</text>
<text x="36.1" y="60.5">PA2</text>
<text x="36.1" y="63">PA3</text>
<text x="36.1" y="65.6">PA4</text>
<text x="36.1" y="68.1">PA5</text>
<text x="36.1" y="70.6">PA6</text>
<text x="36.1" y="73.2">PA7</text>
<text x="36.1" y="75.7">PA8</text>
<text x="36.1" y="78.3">PA9</text>
<text x="36.1" y="80.8">PA10</text>
<text x="36.1" y="83.3">PA11</text>
<text x="267.3" y="78.3">ISP</text>
<text x="36.1" y="85.9">PA12</text>
<text x="36.1" y="88.4">PA13</text>
<text x="36.1" y="91">PA14</text>
<text x="36.1" y="93.5">PA15</text>
<text x="36.1" y="101.1">PB0</text>
<text x="246.9" y="98.6">RST</text>
<text x="36.1" y="103.7">PB1</text>
<text x="36.1" y="106.2">PB2</text>
<text x="36.1" y="108.7">PB3</text>
<text x="36.1" y="111.3">PB4</text>
<text x="36.1" y="113.8">PB5</text>
<text x="137.7" y="108.7">RST</text>
<text x="36.1" y="116.4">PB6</text>
<text x="36.1" y="118.9">PB7</text>
<text x="137.7" y="116.4">ISP</text>
<text x="213.9" y="154.5">PA0</text>
<text x="59" y="164.6">PB3</text>
<text x="59" y="167.2">PB4</text>
<text x="213.9" y="167.2">PA12</text>
<text x="59" y="169.7">PB5</text>
<text x="59" y="172.2">PB0</text>
<text x="213.9" y="172.2">PA11</text>
<text x="59" y="174.8">PB1</text>
<text x="59" y="177.3">PB2</text>
</g>
<g font-size="2.3" fill="#004080">
<text x="57.2" y="56.9">PA0/WKUP/UART2_CTS/ADC12_IN0/TIM2_CH1_ETR</text>
<text x="57.2" y="59.5">PA1/UART2_RTS/ADC12_IN1/TIM2_CH3</text>
<text x="119.7" y="56.9">VDD1</text>
<text x="119.7" y="59.5">VDD2</text>
<text x="57.2" y="62">PA2/UART2_TX/ADC12_IN2/TIM2_CH3</text>
<text x="57.2" y="64.6">PA3/UART2_RX/ADC12_IN3/TIM2_CH4</text>
<text x="119.4" y="64.6">VDDA</text>
<text x="119.7" y="62">VDD3</text>
<text x="57.2" y="67.1">PA4/SPI1_NSS/UART2_CK/ADC12_IN4</text>
<text x="57.2" y="69.6">PA5/SPI1_SCK/ADC12_IN5</text>
<text x="57.2" y="72.2">PA6/SPI1_MISO/ADC12_IN6/TIM3_CH1/TIM1_BKIN</text>
<text x="57.2" y="74.7">PA7/SPI1_MOSI/ADC12_IN7/TIM3_CH2/TIM1_CH1N</text>
<text x="57.2" y="77.3">PA8/UART1_CK/TIM1_CH1/MCO</text>
<text x="119.9" y="77.3">VSS1</text>
<text x="57.2" y="79.8">PA9/UART1_TX/TIM1_CH2</text>
<text x="57.2" y="82.3">PA10/UART1_RX/TIM1_CH3</text>
<text x="119.9" y="79.8">VSS2</text>
<text x="119.9" y="82.3">VSS3</text>
<text x="57.2" y="84.9">PA11/UART1_CTS/USBDM/CAN_RX/TIM1_CH4</text>
<text x="57.2" y="87.4">PA12/UART1_RTS/USNDP/CAN_TX/TIM1_ETR</text>
<text x="57.2" y="90">PA13/JTMS/SWDIO</text>
<text x="119.7" y="84.9">VSSA</text>
<text x="57.2" y="92.5">PA14/JTCK/SWCLK</text>
<text x="57.2" y="95">PA15/JTDI/TIM2_CH1_ETR/SPI1_NSS</text>
<text x="109.6" y="100.1">OSC_OUT/PD1</text>
<text x="112.2" y="97.6">OSC_IN/PD0</text>
<text x="156.3" y="97.6">XIN</text>
<text x="156.3" y="100.1">GND XOUT</text>
<text x="163.9" y="97.6">GND</text>
<text x="57.2" y="102.7">PB0/ADC12_IN8/TIM3_CH3/TIM1_CH2N</text>
<text x="57.2" y="105.2">PB1/ADC12_IN9/TIM3_CH4/TIM1_CH3N</text>
<text x="57.2" y="107.7">PB2/BOOT1</text>
<text x="57.2" y="110.3">PB3/JTDO/TIM2_CH2/SPI1_SCK</text>
<text x="57.2" y="112.8">PB4/NJTRST/TIM3_CH1/SPI1_MISO</text>
<text x="119.5" y="110.3">NRST</text>
<text x="57.2" y="115.4">PB5/I2C1_SMBAI/TIM3_CH2/SPI1_MOSI</text>
<text x="57.2" y="117.9">PB6/I2C1_SCL/TIM4_CH1/UART1_TX</text>
<text x="118" y="117.9">BOOT0</text>
<text x="57.2" y="120.4">PB7/I2C1_SDA/TIM4_CH2/UART1_RX</text>
<text x="173.8" y="138.5" transform="rotate(-90 173.8 138.5)">1</text>
<text x="181.5" y="138.5" transform="rotate(-90 181.5 138.5)">1</text>
<text x="189.1" y="138.5" transform="rotate(-90 189.1 138.5)">1</text>
<text x="196.7" y="138.5" transform="rotate(-90 196.7 138.5)">1</text>
<text x="30.8" y="156">VCC1</text>
<text x="30.5" y="161.1">GND1</text>
<text x="30.8" y="158.5">VCC2</text>
<text x="30.5" y="163.6">GND2</text>
<text x="32.2" y="166.2">SCK</text>
<text x="108" y="166.2">VIN</text>
<text x="114.3" y="166.2">VOUT</text>
<text x="28.4" y="173.8">LCD-CS</text>
<text x="31.1" y="171.2">MOSI</text>
<text x="31.1" y="168.7">MISO</text>
<text x="108" y="171.2">GND</text>
<text x="27.8" y="176.3">RTP-INT</text>
<text x="28.4" y="178.9">RTP-CS</text>
<text x="108" y="176.3">CE</text>
<text x="117.8" y="176.3">FB</text>
<text x="31.8" y="183.9">GND</text>
<text x="33.6" y="181.4">NC</text>
</g>
<g font-size="2.3" fill="#00f">
<text x="245.4" y="133.2">G</text>
<text x="249.7" y="133.2">ID</text>
<text x="254.8" y="133.2">D+</text>
<text x="259.9" y="133.2">D-</text>
<text x="265" y="133.2">5V</text>
</g>
<g font-size="1.9">
<text x="185.5" y="17.1">UART2-RX</text>
<text x="274.4" y="17.1">UART2-TX</text>
<text x="185.5" y="19.7">SPI1-NSS</text>
<text x="185.5" y="22.2">SPI1-SCK</text>
<text x="274.4" y="19.7">USER-LED</text>
<text x="274.4" y="22.2">USB-EN</text>
<text x="185.5" y="29.8">LCD-CS</text>
<text x="185.5" y="27.3">SPI1-MOSI</text>
<text x="185.5" y="24.8">SPI1-MISO</text>
<text x="231.1" y="25.4" transform="rotate(90 231.1 25.4)">UART1-TX</text>
<text x="233.6" y="25.4" transform="rotate(90 233.6 25.4)">UART1-RX</text>
<text x="236.1" y="28" transform="rotate(90 236.1 28)">SWDIO</text>
<text x="238.7" y="28" transform="rotate(90 238.7 28)">SWCLK</text>
<text x="274.4" y="29.8">SWDIO</text>
<text x="274.4" y="24.8">RESET</text>
<text x="274.4" y="27.3">BOOT0</text>
<text x="185.5" y="32.4">RTP-INT</text>
<text x="185.5" y="34.9">RTP-CS</text>
<text x="274.4" y="32.4">SWCLK</text>
<text x="274.4" y="34.9">I2C1-SDA</text>
<text x="185.5" y="40">UART1-TX</text>
<text x="185.5" y="37.5">MCO</text>
<text x="274.4" y="37.5">I2C1-SCL</text>
<text x="274.4" y="40">SPI1-MOSI</text>
<text x="185.5" y="42.5">UART1-RX</text>
<text x="185.5" y="45.1">USB-D-</text>
<text x="185.5" y="47.6">USB-D+</text>
<text x="274.4" y="42.5">SPI1-MISO</text>
<text x="274.4" y="45.1">SPI1-SCK</text>
<text x="274.4" y="47.6">SPI1-NSS</text>
</g>
</svg>
